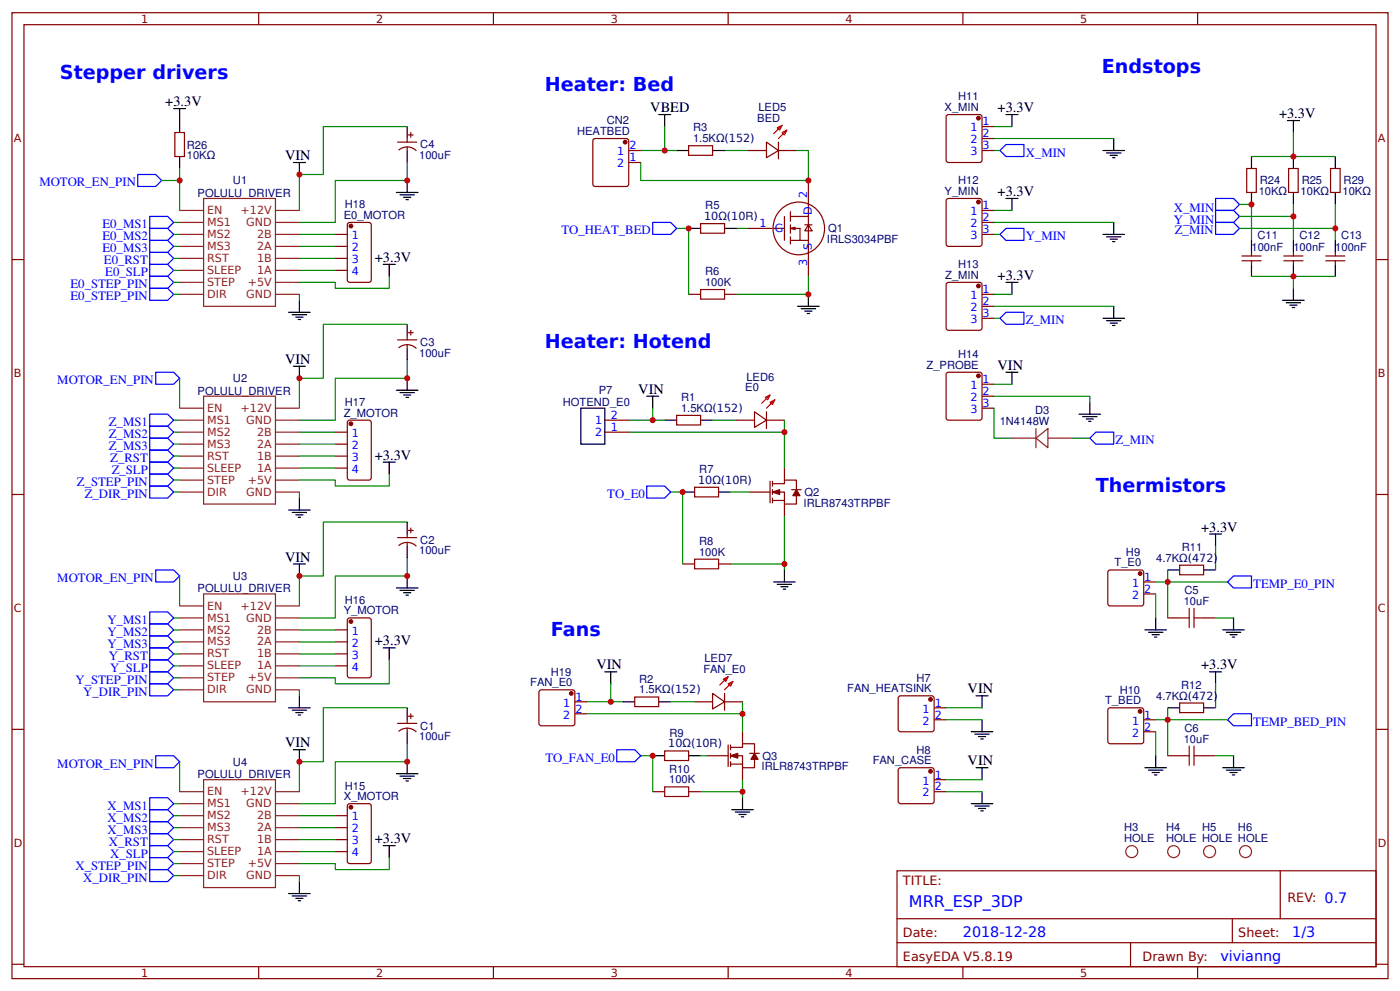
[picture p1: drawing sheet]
<svg xmlns="http://www.w3.org/2000/svg" width="309mm" height="219mm" viewBox="0 0 309 219" stroke-linecap="round" stroke-linejoin="round" font-family="sans-serif">
<g fill="none" stroke="#800" stroke-width=".26">
<path d="M2.6 2.8h304.1v213.3h-304.1zM5.3 5.5h298.7v207.9h-298.7zM57.1 2.8v2.7M109 2.8v2.7M160.9 2.8v2.7M212.7 2.8v2.7M264.6 2.8v2.7M38.6 29.3h2.1v5.3h-2.1zM87.8 31.4h4.3M88.1 33.2a2.85 2.85 0 0 1 3.9 .1M90 30.6v.8M90 32.4v.8"/>
<path d="M90.2 29.8h1.1M90.8 29.3v1M131.2 30.7l7.2-.1 .4 .2 .1 9.8-.3 .5-7.1 .1-.5-.3v-9.8zM138.9 33.2h2.7M138.9 35.9h2.7M152.1 32.2h5.3v2.1h-5.3zM165.4 33.2h3.9M169.3 31.4l2.7 1.8-2.7 1.6zM172 33.2h3.9M172 31.4v3.7M178.6 39.8v21.2M209.1 25.6l.4-.3h6.9l.5 .3 .1 9.7-.3 .5-7.2 .1-.4-.3z"/>
<path d="M217 33.2h2.6M217 27.9h2.6M217 30.6h2.6M275.4 37.2h2.1v5.3h-2.1zM284.7 37.2h2.1v5.3h-2.1zM294 37.2h2.1v5.3h-2.1zM2.6 57.3h2.7M74.1 51.8h2.6M74.1 54.4h2.6M74.1 57h2.6M74.1 59.7h2.6M77 49.2l4.5-.1 .4 .3 .1 12.4-.2 .5h-4.5l-.5-.2-.1-12.5z"/>
<path d="M154.8 49.4h5.3v2.1h-5.3zM165.4 50.4h5.3M170.9 50.4h2.4M172.5 46.3a5.7 5.7 0 0 1 8 .1 5.7 5.7 0 0 1 0 8.1 5.7 5.7 0 0 1-8 0 5.9 5.9 0 0 1 0-8.2zM173.3 47.8v5.3M174.6 46.7v2.1M174.6 49.6v1.9M174.6 52.3v1.6M174.6 47.8h4M174.6 53.1h4M175.7 50.7l-1.1-.3h2.1v2.7M175.7 50.2l-1.1 .2"/>
<path d="M177.8 49.6h1.6M178.6 49.6l.8 1.4h-1.6zM209.1 44.1l.4-.3h6.9l.5 .3 .1 9.8-.3 .4-7.2 .1-.4-.3zM217 46.5h2.6M217 49.1h2.6M217 51.8h2.6M274.4 56.5h4.2M274.4 57.6h4.2M276.5 55.7v.8M276.5 57.6v.8M283.6 56.5h4.3M283.6 57.6h4.3"/>
<path d="M285.8 55.7v.8M285.8 57.6v.8M292.9 56.5h4.2M292.9 57.6h4.2M295 55.7v.8M295 57.6v.8M304 57.3h2.7M87.8 75h4.3M88.1 76.8a2.85 2.85 0 0 1 3.9 .1M90 74.2v.8M90 76.1v.8M90.2 73.4h1.1"/>
<path d="M90.8 72.9v1.1M152.1 65h2.7M160.1 65h2.6M209.1 62.6l.4-.3h6.9l.5 .3 .1 9.8-.3 .4-7.2 .1-.4-.2zM217 65h2.6M217 67.6h2.6M217 70.3h2.6M74.1 95.4h2.6M74.1 98.1h2.6M76.8 93l.5-.2h4.2l.4 .2 .1 12.5-.2 .4-4.5 .1-.5-.3zM133.6 92.8h5.3M133.6 95.4h5.3"/>
<path d="M149.5 91.7h5.3v2.1h-5.3zM162.7 92.8h4M166.7 90.9l2.6 1.9-2.6 1.6zM169.3 92.8h4M169.3 90.9v3.7M209.1 82.4l.4-.2h6.9l.5 .2 .1 9.8-.3 .5-7.2 .1-.4-.3zM217 84.8h2.6M217 87.5h2.6M217 90.1h2.6M2.6 109.2h2.7M74.1 100.7h2.6M74.1 103.3h2.6"/>
<path d="M87.8 118.7h4.3M90 117.9v.8M90 119.8v.7M90.2 117.1h1.1M90.8 116.6v1M153.5 107.6h5.2v2.1h-5.2zM165.4 108.6h4.7M170.1 106.3v4.7M170.7 106.8h2.6v-.8h2.6v2.1M170.7 108.6h2.6v2.7h2.6v-1.9M170.7 110.5h2.6M170.7 106.3v1"/>
<path d="M170.7 108.1v1.1M170.7 110v1M173.3 103.3v2.7M173.3 111.3v2.6M174.9 108.1h2.1M304 109.2h2.7M74.1 139.1h2.6M77 136.5l4.5-.1 .4 .3 .1 12.4-.2 .5h-4.5l-.5-.2-.1-12.5zM88.1 120.5a2.85 2.85 0 0 1 3.9 .1M150.8 124.5h2.7M158.7 124.5h2.7M244.8 126.1l.5-.3 7.1 .1 .3 .5-.1 7.1-.5 .3-7.1-.1-.3-.5z"/>
<path d="M252.7 128.5h2.6M252.7 131.1h2.6M258 136.4h2.6M260.6 124.8h5.3v2.1h-5.3zM265.9 136.4h2.7M74.1 141.7h2.6M74.1 144.4h2.6M74.1 147h2.6M87.8 159.7h4.3M90 158.9v.8M90.2 158.1h1.1M90.8 157.6v1"/>
<path d="M119.1 152.6l.5-.3 7.1 .1 .3 .4-.1 7.2-.4 .2h-7.2l-.2-.5zM127 154.9h2.6M127 157.6h2.6M140.2 153.9h5.3v2.1h-5.3zM153.5 154.9h3.9M157.4 153.1l2.7 1.8-2.7 1.6zM160.1 154.9h3.9M160.1 153.1v3.7M198.5 153.9l.5-.3 7.1 .1 .3 .4-.1 7.2-.5 .3-7.1-.1-.3-.5zM206.4 156.3h2.6M206.4 158.9h2.6M244.8 156.5l.5-.2h7.1l.3 .5-.1 7.1-.5 .3-7.1-.1-.3-.4z"/>
<path d="M252.7 158.9h2.6M260.6 155.2h5.3v2.1h-5.3zM2.6 161h2.7M77 177.5l4.5-.1 .4 .3 .1 12.4-.2 .5-4.5 .1-.5-.3-.1-12.4zM88.1 161.5a2.85 2.85 0 0 1 3.9 .1M90 160.8v.8M144.2 174.8h2.6M146.8 165.8h5.3v2.1h-5.3zM152.1 174.8h2.7M156.1 166.8h4.8M160.9 164.5v4.7M161.4 165h2.6v-.8h2.7v2.1"/>
<path d="M161.4 166.8h2.6v2.7h2.7v-1.9M161.4 168.7h2.6M161.4 164.5v1M161.4 166.3v1.1M161.4 168.2v1M164 161.6v2.6M164 169.5v2.6M165.6 166.3h2.1M198.5 169.8l.5-.3 7.1 .1 .3 .4-.1 7.2-.5 .2h-7.1l-.3-.5zM206.4 172.1h2.6M206.4 174.8h2.6M252.7 161.6h2.6"/>
<path d="M258 166.8h2.6M265.9 166.8h2.7M304 161h2.7M74.1 180.1h2.6M74.1 182.7h2.6M74.1 185.4h2.6M74.1 188h2.6M198.2 192.2h105.8v21.2h-105.8zM282.8 192.2v10.6M2.6 212.9h2.7M57.1 213.4v2.7M109 213.4v2.7"/>
<path d="M160.9 213.4v2.7M198.2 202.8h105.8M198.2 208.1h105.8M212.7 213.4v2.7M249.8 208.1v5.3M264.6 213.4v2.7M272.3 202.8v5.3M304 212.9h2.7"/>
</g>
<g fill="none" stroke="#8d2323" stroke-width=".26">
<path d="M39.7 49.1h5.3M39.7 51.8h5.3M39.7 54.4h5.3M39.7 57h5.3M39.7 59.7h5.3M39.7 46.5h5.3M45 43.8h15.9v23.8h-15.9zM60.9 49.1h5.2M60.9 51.8h5.2M60.9 54.4h5.2M60.9 57h5.2M60.9 59.7h5.2"/>
<path d="M60.9 46.5h5.2M39.7 62.3h5.3M39.7 65h5.3M60.9 62.3h5.2M60.9 65h5.2M39.7 92.8h5.3M39.7 95.4h5.3M39.7 98.1h5.3M39.7 90.1h5.3M45 87.5h15.9v23.8h-15.9zM60.9 92.8h5.2M60.9 95.4h5.2"/>
<path d="M60.9 98.1h5.2M60.9 90.1h5.2M223.6 96.7h5.3M228.9 96.7l2.6-2.1v4.2zM228.9 94.6v4.2M231.5 96.7h5.3M39.7 100.7h5.3M39.7 103.3h5.3M39.7 106h5.3M39.7 108.6h5.3M60.9 100.7h5.2M60.9 103.3h5.2"/>
<path d="M60.9 106h5.2M60.9 108.6h5.2M39.7 136.4h5.3M39.7 139.1h5.3M39.7 133.8h5.3M45 131.1h15.9v23.8h-15.9zM60.9 136.4h5.2M60.9 139.1h5.2M60.9 133.8h5.2M39.7 141.7h5.3M39.7 144.4h5.3M39.7 147h5.3"/>
<path d="M39.7 149.6h5.3M39.7 152.3h5.3M60.9 141.7h5.2M60.9 144.4h5.2M60.9 147h5.2M60.9 149.6h5.2M60.9 152.3h5.2M39.7 177.4h5.3M39.7 174.8h5.3M45 172.1h15.9v23.9h-15.9zM60.9 177.4h5.2M60.9 174.8h5.2"/>
<path d="M39.7 180.1h5.3M39.7 182.7h5.3M39.7 185.4h5.3M39.7 188h5.3M39.7 190.7h5.3M39.7 193.3h5.3M60.9 180.1h5.2M60.9 182.7h5.2M60.9 185.4h5.2M60.9 188h5.2M60.9 190.7h5.2M60.9 193.3h5.2"/>
<circle cx="250" cy="188" r="1.32"/>
<circle cx="259.3" cy="188" r="1.32"/>
<circle cx="267.2" cy="188" r="1.32"/>
<circle cx="275.2" cy="188" r="1.32"/>
</g>
<g fill="none" stroke="#000" stroke-width=".26">
<path d="M38.4 24h2.6M39.7 24v5.3M39.7 34.6v2.6M64.8 35.9h2.7M66.1 35.9v2.6M90 27.9v2.7M90 33.2v2.7M90 39.8v2.7M145.5 25.3h2.7M146.8 25.3v2.6M149.5 33.2h2.6M157.4 33.2h2.7"/>
<path d="M222.2 25.3h2.7M223.6 25.3v2.6M243.7 33.2h4.7M244.5 33.8h3.1M245.3 34.3h1.6M245.8 34.8h.5M246.1 30.6v2.6M276.5 34.6v2.6M284.4 26.6h2.7M285.8 26.6v2.7M285.8 34.6v2.6M295 34.6v2.6"/>
<path d="M84.7 58.4h2.6M86 58.4v2.6M87.6 42.5h4.7M88.4 43h3.1M89.2 43.6h1.6M89.7 44.1h.5M152.1 50.4h2.7M160.1 50.4h2.6M222.2 43.8h2.7M223.6 43.8v2.7M243.7 51.8h4.7M244.5 52.3h3.1"/>
<path d="M245.3 52.8h1.6M245.8 53.3h.5M246.1 49.1v2.7M276.5 42.5v2.6M276.5 53.1v2.6M276.5 58.4v2.6M285.8 42.5v2.6M285.8 53.1v2.6M285.8 58.4v2.6M295 42.5v2.6M295 53.1v2.6M295 58.4v2.6"/>
<path d="M63.8 69h4.7M64.6 69.5h3.1M65.4 70h1.5M65.9 70.5h.5M66.1 66.3v2.7M90 71.6v2.6M90 76.9v2.6M176.2 67.6h4.8M177 68.2h3.2M177.8 68.7h1.6M178.3 69.2h.6M178.6 65v2.6"/>
<path d="M222.2 62.3h2.7M223.6 62.3v2.7M243.7 70.3h4.7M244.5 70.8h3.1M245.3 71.3h1.6M245.8 71.9h.5M246.1 67.6v2.7M283.4 66.3h4.7M284.2 66.8h3.1M285 67.4h1.5M285.5 67.9h.5M285.8 63.7v2.6"/>
<path d="M64.8 80.9h2.7M66.1 80.9v2.6M87.6 86.1h4.7M88.4 86.7h3.1M89.2 87.2h1.6M89.7 87.7h.5M90 83.5v2.6M128.3 90.1h5.3v8h-5.3zM142.9 87.5h2.6M144.2 87.5v2.6M146.8 92.8h2.7M154.8 92.8h2.6"/>
<path d="M222.2 82.2h2.7M223.6 82.2v2.6M238.4 91.4h4.8M239.2 92h3.2M240 92.5h1.6M240.5 93h.5M240.8 88.8v2.6M63.8 112.6h4.7M64.6 113.1h3.1M65.4 113.7h1.5M65.9 114.2h.5M66.1 110v2.6"/>
<path d="M84.7 102h2.6M86 102v2.7M90 115.3v2.6M150.8 108.6h2.7M158.7 108.6h2.7M267.2 117.9h2.7M268.6 117.9v2.6M64.8 124.5h2.7M66.1 124.5v2.7M87.6 129.8h4.7M88.4 130.3h3.1M89.2 130.9h1.6"/>
<path d="M89.7 131.4h.5M90 120.5v2.7M90 127.2v2.6M170.9 128.5h4.8M171.7 129h3.2M172.5 129.5h1.6M173 130.1h.6M173.3 125.8v2.7M252.9 139.1h4.8M253.7 139.6h3.2M255.3 136.4v2.7M258 125.8h2.6"/>
<path d="M265.9 125.8h2.7M270.1 139.1h4.8M270.9 139.6h3.2M272.5 136.4v2.7M63.8 156.3h4.7M64.6 156.8h3.1M65.4 157.3h1.5M65.9 157.9h.5M66.1 153.6v2.7M84.7 143h2.6M86 143v2.7M90 156.3v2.6"/>
<path d="M133.6 148.3h2.7M134.9 148.3v2.7M137.6 154.9h2.6M145.5 154.9h2.7M215.6 153.6h2.7M217 153.6v2.7M217 158.9v2.7M254.5 140.1h1.6M255.1 140.7h.5M258 156.3h2.6M265.9 156.3h2.7M267.2 148.3h2.7"/>
<path d="M268.6 148.3v2.7M271.7 140.1h1.6M272.3 140.7h.5M64.8 165.5h2.7M66.1 165.5v2.7M87.6 170.8h4.7M88.4 171.3h3.1M89.2 171.9h1.6M89.7 172.4h.5M90 161.6v2.6M90 168.2v2.6M144.2 166.8h2.6"/>
<path d="M152.1 166.8h2.7M161.7 178.8h4.7M162.5 179.3h3.1M163.2 179.8h1.6M164 176.1v2.7M214.6 177.4h4.7M214.6 161.6h4.7M215.4 178h3.1M215.4 162.1h3.1M215.6 169.5h2.7M216.2 178.5h1.6M216.2 162.6h1.6"/>
<path d="M216.7 179h.5M216.7 163.1h.5M217 169.5v2.6M217 174.8v2.6M252.9 169.5h4.8M253.7 170h3.2M254.5 170.6h1.6M255.1 171.1h.5M255.3 166.8v2.7M270.1 169.5h4.8M270.9 170h3.2M271.7 170.6h1.6"/>
<path d="M272.3 171.1h.5M272.5 166.8v2.7M63.8 197.3h4.7M64.6 197.8h3.1M65.4 198.3h1.5M65.9 198.9h.5M66.1 194.6v2.7M84.7 186.7h2.6M86 186.7v2.6M163.8 180.3h.5"/>
</g>
<g fill="none" stroke="#080" stroke-width=".26">
<path d="M35.7 39.8h4M39.7 37.2v9.3M90 27.9h-18.6v10.6h-5.3v8M90 35.9v3.9h-15.9v9.3h-8M141.6 33.2h7.9M146.8 27.9v5.3M160.1 33.2h5.3M175.9 33.2h2.7v6.6h-37v-3.9M219.6 33.2h1.3M219.6 27.9h4M219.6 30.6h26.5M285.8 29.3v5.3h-9.3"/>
<path d="M285.8 34.6h9.2M38.4 51.8h1.3M38.4 54.4h1.3M38.4 57h1.3M38.4 59.7h1.3M38.4 49.1h1.3M66.1 51.8h8M66.1 54.4h8M66.1 57h8M66.1 59.7h8M149.5 50.4h2.6v14.6M162.7 50.4h2.7"/>
<path d="M219.6 51.8h1.3M219.6 49.1h26.5M219.6 46.5h4M273.8 45.1h2.7v8M285.8 45.1v2.7h-12M285.8 47.8v5.3M295 45.1v5.3h-21.2M295 50.4v2.7M38.4 62.3h1.3M38.4 65h1.3M66.1 65v1.3M86 61v2.7h-11.9v-1.4h-8"/>
<path d="M90 71.6h-18.6v11.9h-5.3v6.6M90 79.5v4h-15.9v9.3h-8M178.6 61v4h-15.9M219.6 65h4M219.6 67.6h26.5M219.6 70.3h1.3M276.5 61h9.3v2.7M285.8 61h9.2M38.4 92.8h1.3M38.4 95.4h1.3M38.4 98.1h1.3M39.7 83.5v6.6"/>
<path d="M66.1 95.4h8M66.1 98.1h8M138.9 92.8h7.9M138.9 95.4h34.4M144.2 90.1v2.7M157.4 92.8h5.3M173.3 92.8v10.5M219.6 87.5h21.2v1.3M219.6 90.1v6.6h4M219.6 84.8h4M236.8 96.7h4M38.4 100.7h1.3"/>
<path d="M38.4 103.3h1.3M38.4 106h1.3M38.4 108.6h1.3M66.1 108.6v1.4M66.1 100.7h8M66.1 103.3h8M86 104.7v2.6h-11.9v-1.3h-8M90 115.3h-18.6v11.9h-5.3v6.6M148.2 108.6h2.6v15.9M161.4 108.6h4M173.3 113.9v11.9M38.4 139.1h1.3"/>
<path d="M38.4 136.4h1.3M39.7 127.2v6.6M66.1 139.1h8M90 123.2v4h-15.9v9.2h-8M161.4 124.5h11.9M255.3 128.5h15.9M255.3 131.1v5.3M258 125.8v10.6M268.6 136.4h3.9M268.6 120.5v5.3M38.4 147h1.3M38.4 144.4h1.3"/>
<path d="M38.4 141.7h1.3M38.4 149.6h1.3M38.4 152.3h1.3M66.1 152.3v1.3M66.1 147h8M66.1 144.4h8M66.1 141.7h8M86 145.7v5.3h-11.9v-1.4h-8M90 156.3h-18.6v11.9h-5.3v6.6M129.6 154.9h8M129.6 157.6h34.4M134.9 151v3.9"/>
<path d="M148.2 154.9h5.3M164 154.9v6.7M209 158.9h8M209 156.3h8M255.3 158.9h15.9M258 156.3v10.5M268.6 151v5.3M38.4 177.4h1.3M39.7 168.2v6.6M90 164.2v4h-15.9v9.2h-8M141.6 166.8h2.6v8M154.8 166.8h1.3"/>
<path d="M154.8 174.8h9.2M164 172.1v4M209 174.8h8M209 172.1h8M255.3 161.6v5.2M268.6 166.8h3.9M38.4 180.1h1.3M38.4 182.7h1.3M38.4 185.4h1.3M38.4 188h1.3M38.4 190.7h1.3M38.4 193.3h1.3"/>
<path d="M66.1 193.3v1.3M66.1 180.1h8M66.1 182.7h8M66.1 185.4h8M66.1 188h8M86 189.3v2.7h-11.9v-1.3h-8"/>
</g>
<g fill="none" stroke="#00f" stroke-width=".26">
<path d="M30.4 38.5h4l1.3 1.3-1.3 1.4h-4zM222.2 31.9h4v2.7h-4l-1.3-1.4zM33.1 47.8h3.9l1.4 1.3-1.4 1.3h-3.9zM33.1 50.4h3.9l1.4 1.4-1.4 1.3h-3.9zM33.1 53.1h3.9l1.4 1.3-1.4 1.3h-3.9zM33.1 55.7h3.9l1.4 1.3-1.4 1.4h-3.9zM33.1 58.4h3.9l1.4 1.3-1.4 1.3h-3.9zM144.2 49.1h4l1.3 1.3-1.3 1.4h-4zM222.2 50.4h4v2.7h-4l-1.3-1.3zM268.6 43.8h3.9l1.3 1.3-1.3 1.4h-3.9zM268.6 46.5h3.9l1.3 1.3-1.3 1.3h-3.9zM268.6 49.1h3.9l1.3 1.3-1.3 1.4h-3.9z"/>
<path d="M33.1 63.7h3.9l1.4 1.3-1.4 1.3h-3.9zM33.1 61h3.9l1.4 1.3-1.4 1.4h-3.9zM222.2 69h4v2.6h-4l-1.3-1.3zM33.1 91.4h3.9l1.4 1.4-1.4 1.3h-3.9zM33.1 94.1h3.9l1.4 1.3-1.4 1.3h-3.9zM33.1 96.7h3.9l1.4 1.4-1.4 1.3h-3.9zM33.1 99.4h3.9l1.4 1.3-1.4 1.3h-3.9zM34.4 82.2h4l1.3 1.3-1.3 1.3h-4zM242.1 95.4h4v2.7h-4l-1.3-1.4zM33.1 107.3h3.9l1.4 1.3-1.4 1.4h-3.9zM33.1 104.7h3.9l1.4 1.3-1.4 1.3h-3.9zM33.1 102h3.9l1.4 1.3-1.4 1.4h-3.9z"/>
<path d="M142.9 107.3h3.9l1.4 1.3-1.4 1.4h-3.9zM33.1 135.1h3.9l1.4 1.3-1.4 1.3h-3.9zM33.1 137.7h3.9l1.4 1.4-1.4 1.3h-3.9zM34.4 125.8h4l1.3 1.4-1.3 1.3h-4zM272.5 127.2h4v2.6h-4l-1.3-1.3zM33.1 151h3.9l1.4 1.3-1.4 1.3h-3.9zM33.1 148.3h3.9l1.4 1.3-1.4 1.4h-3.9zM33.1 140.4h3.9l1.4 1.3-1.4 1.3h-3.9zM33.1 143h3.9l1.4 1.4-1.4 1.3h-3.9zM33.1 145.7h3.9l1.4 1.3-1.4 1.3h-3.9zM271.2 158.9l1.3-1.3h4v2.6h-4zM33.1 176.1h3.9l1.4 1.3-1.4 1.4h-3.9z"/>
<path d="M33.1 178.8h3.9l1.4 1.3-1.4 1.3h-3.9zM34.4 166.8h4l1.3 1.4-1.3 1.3h-4zM136.3 165.5h3.9l1.4 1.3-1.4 1.4h-3.9zM33.1 192h3.9l1.4 1.3-1.4 1.3h-3.9zM33.1 189.3h3.9l1.4 1.4-1.4 1.3h-3.9zM33.1 181.4h3.9l1.4 1.3-1.4 1.3h-3.9zM33.1 184h3.9l1.4 1.4-1.4 1.3h-3.9zM33.1 186.7h3.9l1.4 1.3-1.4 1.3h-3.9z"/>
</g>
<g fill="#800" stroke="#800" stroke-width=".26">
<path d="M170.7 108.6l1.5-.5v1.1z"/>
<path d="M175.9 108.1l.8 1.3h-1.5z"/>
<path d="M161.4 166.8l1.6-.5v1.1z"/>
<path d="M166.7 166.3l.8 1.3h-1.6z"/>
<circle cx="205.6" cy="154.4" r=".4"/>
<circle cx="205.6" cy="170.3" r=".4"/>
<circle cx="251.9" cy="126.6" r=".4"/>
<circle cx="251.9" cy="157.1" r=".4"/>
<circle cx="216.2" cy="26.1" r=".4"/>
<circle cx="216.2" cy="44.6" r=".4"/>
<circle cx="216.2" cy="63.1" r=".4"/>
<circle cx="216.2" cy="83" r=".4"/>
<circle cx="77.5" cy="178.2" r=".4"/>
<circle cx="77.5" cy="137.2" r=".4"/>
<circle cx="77.5" cy="93.6" r=".4"/>
<circle cx="77.5" cy="49.9" r=".4"/>
<circle cx="126.2" cy="153.1" r=".4"/>
<circle cx="138.1" cy="31.4" r=".4"/>
</g>
<path d="M154.8 63.9h5.3v2.1h-5.3zM153.5 123.5h5.2v2.1h-5.2zM260.6 136.4h2.1M262.7 134.3v4.2M263.8 136.4h2.1M263.8 134.3v4.2M146.8 173.7h5.3v2.1h-5.3zM260.6 166.8h2.1M262.7 164.7v4.3M263.8 164.7v4.3M263.8 166.8h2.1" fill="none" stroke="#a00000" stroke-width=".26"/>
<path d="M171.7 28.2l1.1-.5-.6 1zM172.8 29.3l1-.6-.5 1.1zM172.8 27.7l-1.9 1.8M173.8 28.7l-1.8 1.9M169.1 87.7l1-.5-.5 1.1zM170.1 88.8l1.1-.5-.5 1zM170.1 87.2l-1.8 1.9M171.2 88.3l-1.9 1.8M159.8 149.9l1.1-.5-.6 1zM160.9 151l1-.6-.5 1.1zM160.9 149.4l-1.9 1.8M161.9 150.4l-1.8 1.9" fill="none" stroke="#f00" stroke-width=".26"/>
<g fill="#c00">
<circle cx="285.8" cy="47.8" r=".66"/>
<circle cx="276.5" cy="45.1" r=".66"/>
<circle cx="178.6" cy="65" r=".66"/>
<circle cx="178.6" cy="39.8" r=".66"/>
<circle cx="150.8" cy="108.6" r=".66"/>
<circle cx="173.3" cy="124.5" r=".66"/>
<circle cx="144.2" cy="166.8" r=".66"/>
<circle cx="164" cy="174.8" r=".66"/>
<circle cx="173.3" cy="95.4" r=".66"/>
<circle cx="258" cy="128.5" r=".66"/>
<circle cx="66.1" cy="38.5" r=".66"/>
<circle cx="66.1" cy="127.2" r=".66"/>
<circle cx="146.8" cy="33.2" r=".66"/>
<circle cx="144.2" cy="92.8" r=".66"/>
<circle cx="164" cy="157.6" r=".66"/>
<circle cx="134.9" cy="154.9" r=".66"/>
<circle cx="66.1" cy="168.2" r=".66"/>
<circle cx="66.1" cy="83.5" r=".66"/>
<circle cx="258" cy="158.9" r=".66"/>
<circle cx="39.7" cy="39.8" r=".66"/>
<circle cx="285.8" cy="34.6" r=".66"/>
<circle cx="152.1" cy="50.4" r=".66"/>
<circle cx="90" cy="168.2" r=".66"/>
<circle cx="90" cy="127.2" r=".66"/>
<circle cx="90" cy="83.5" r=".66"/>
<circle cx="90" cy="39.8" r=".66"/>
<circle cx="295" cy="50.4" r=".66"/>
<circle cx="285.8" cy="61" r=".66"/>
</g>
<g font-size="4.2" fill="#00f">
<text x="13.2" y="17.4">Stepper drivers</text>
<text x="243.4" y="16">Endstops</text>
<text x="120.4" y="20">Heater: Bed</text>
<text x="120.4" y="76.9">Heater: Hotend</text>
<text x="242.1" y="108.6">Thermistors</text>
<text x="121.7" y="140.4">Fans</text>
</g>
<text font-size="3.5" fill="#00f" x="200.8" y="200.2">MRR_ESP_3DP</text>
<g font-size="3.2">
<text x="36.5" y="23.4">+3.3V</text>
<text x="143.7" y="24.8">VBED</text>
<text x="220.4" y="24.8">+3.3V</text>
<text x="282.6" y="26.1">+3.3V</text>
<text x="63" y="35.3">VIN</text>
<text x="220.4" y="43.3">+3.3V</text>
<text x="82.8" y="57.8">+3.3V</text>
<text x="220.4" y="61.8">+3.3V</text>
<text x="63" y="80.3">VIN</text>
<text x="220.4" y="81.7">VIN</text>
<text x="141" y="86.9">VIN</text>
<text x="82.8" y="101.5">+3.3V</text>
<text x="265.4" y="117.4">+3.3V</text>
<text x="63" y="124">VIN</text>
<text x="82.8" y="142.5">+3.3V</text>
<text x="131.8" y="147.8">VIN</text>
<text x="265.4" y="147.8">+3.3V</text>
<text x="213.8" y="153.1">VIN</text>
<text x="63" y="165">VIN</text>
<text x="213.8" y="169">VIN</text>
<text x="82.8" y="186.2">+3.3V</text>
</g>
<g font-size="3.2" fill="#00f">
<text x="212.7" y="206.8">2018-12-28</text>
<text x="285.5" y="206.8">1/3</text>
<text x="269.6" y="212.1">vivianng</text>
</g>
<g font-size="2.8" fill="#00f">
<text x="226.6" y="34.6">X_MIN</text>
<text x="8.7" y="41.2">MOTOR_EN_PIN</text>
<text x="259.3" y="46.7">X_MIN</text>
<text x="22.6" y="50.4">E0_MS1</text>
<text x="22.6" y="53.1">E0_MS2</text>
<text x="124" y="51.8">TO_HEAT_BED</text>
<text x="226.6" y="53.1">Y_MIN</text>
<text x="259.3" y="49.3">Y_MIN</text>
<text x="259.6" y="51.7">Z_MIN</text>
<text x="22.6" y="55.7">E0_MS3</text>
<text x="22.9" y="58.4">E0_RST</text>
<text x="15.6" y="63.7">E0_STEP_PIN</text>
<text x="23.3" y="61">E0_SLP</text>
<text x="15.6" y="66.3">E0_STEP_PIN</text>
<text x="226.6" y="71.6">Z_MIN</text>
<text x="12.7" y="84.8">MOTOR_EN_PIN</text>
<text x="24" y="94.1">Z_MS1</text>
<text x="24" y="96.7">Z_MS2</text>
<text x="24" y="99.4">Z_MS3</text>
<text x="246.5" y="98.1">Z_MIN</text>
<text x="17" y="107.3">Z_STEP_PIN</text>
<text x="24.4" y="102">Z_RST</text>
<text x="24.7" y="104.7">Z_SLP</text>
<text x="18.7" y="110">Z_DIR_PIN</text>
<text x="134.2" y="110">TO_E0</text>
<text x="12.7" y="128.5">MOTOR_EN_PIN</text>
<text x="276.9" y="129.8">TEMP_E0_PIN</text>
<text x="23.7" y="137.7">Y_MS1</text>
<text x="23.7" y="140.4">Y_MS2</text>
<text x="23.7" y="143">Y_MS3</text>
<text x="24" y="145.7">Y_RST</text>
<text x="24.4" y="148.3">Y_SLP</text>
<text x="16.7" y="151">Y_STEP_PIN</text>
<text x="18.4" y="153.6">Y_DIR_PIN</text>
<text x="276.9" y="160.2">TEMP_BED_PIN</text>
<text x="12.7" y="169.5">MOTOR_EN_PIN</text>
<text x="120.5" y="168.2">TO_FAN_E0</text>
<text x="23.7" y="178.8">X_MS1</text>
<text x="23.7" y="181.4">X_MS2</text>
<text x="23.7" y="184">X_MS3</text>
<text x="16.7" y="192">X_STEP_PIN</text>
<text x="24" y="186.7">X_RST</text>
<text x="24.4" y="189.3">X_SLP</text>
<text x="18.4" y="194.6">X_DIR_PIN</text>
</g>
<g font-size="2.8" fill="#800">
<text x="199.5" y="195.4">TITLE:</text>
<text x="284.4" y="199.1">REV: 0.7</text>
<text x="199.5" y="206.8">Date:</text>
<text x="273.6" y="206.8">Sheet:</text>
<text x="199.5" y="212.1">EasyEDA V5.8.19</text>
<text x="252.4" y="212.1">Drawn By:</text>
</g>
<g font-size="2.5" fill="#800">
<text x="31.2" y="5.1">1</text>
<text x="83.1" y="5.1">2</text>
<text x="134.9" y="5.1">3</text>
<text x="186.8" y="5.1">4</text>
<text x="238.7" y="5.1">5</text>
<text x="3" y="31.4">A</text>
<text x="304.4" y="31.4">A</text>
<text x="3" y="83.2">B</text>
<text x="304.4" y="83.2">B</text>
<text x="3" y="135.1">C</text>
<text x="304.4" y="135.1">C</text>
<text x="3" y="187">D</text>
<text x="304.4" y="187">D</text>
<text x="31.2" y="215.7">1</text>
<text x="83.1" y="215.7">2</text>
<text x="134.9" y="215.7">3</text>
<text x="186.8" y="215.7">4</text>
<text x="238.7" y="215.7">5</text>
</g>
<g font-size="2.5" fill="#000080">
<text x="211.7" y="22.1">H11</text>
<text x="127.5" y="29.8">HEATBED</text>
<text x="134.1" y="27.4">CN2</text>
<text x="153.1" y="29">R3</text>
<text x="167.3" y="26.9">BED</text>
<text x="167.5" y="24.5">LED5</text>
<text x="208.7" y="24.5">X_MIN</text>
<text x="41.3" y="35.1">10KΩ</text>
<text x="41.3" y="32.8">R26</text>
<text x="92.6" y="35.1">100uF</text>
<text x="92.8" y="32.8">C4</text>
<text x="153.1" y="31.4">1.5KΩ(152)</text>
<text x="51.5" y="40.7">U1</text>
<text x="211.7" y="40.7">H12</text>
<text x="278.3" y="40.7">R24</text>
<text x="287.6" y="40.7">R25</text>
<text x="296.8" y="40.7">R29</text>
<text x="43.7" y="43.5">POLULU_DRIVER</text>
<text x="76.2" y="46">H18</text>
<text x="155.8" y="46.2">R5</text>
<text x="208.7" y="43">Y_MIN</text>
<text x="278.1" y="43">10KΩ</text>
<text x="287.3" y="43">10KΩ</text>
<text x="296.6" y="43">10KΩ</text>
<text x="75.9" y="48.3">E0_MOTOR</text>
<text x="155.6" y="48.6">10Ω(10R)</text>
<text x="182.7" y="53.6">IRLS3034PBF</text>
<text x="182.9" y="51.3">Q1</text>
<text x="277.8" y="52.7">C11</text>
<text x="287.1" y="52.7">C12</text>
<text x="296.3" y="52.7">C13</text>
<text x="211.7" y="59.2">H13</text>
<text x="276.5" y="55.4">100nF</text>
<text x="285.8" y="55.4">100nF</text>
<text x="295" y="55.4">100nF</text>
<text x="155.8" y="63.1">100K</text>
<text x="155.8" y="60.8">R6</text>
<text x="208.8" y="61.5">Z_MIN</text>
<text x="92.8" y="76.4">C3</text>
<text x="92.6" y="78.7">100uF</text>
<text x="204.7" y="81.4">Z_PROBE</text>
<text x="211.7" y="79">H14</text>
<text x="43.7" y="87.1">POLULU_DRIVER</text>
<text x="51.5" y="84.3">U2</text>
<text x="76.2" y="89.6">H17</text>
<text x="124.4" y="89.7">HOTEND_E0</text>
<text x="132.3" y="87">P7</text>
<text x="150.5" y="88.5">R1</text>
<text x="164.7" y="86.4">E0</text>
<text x="164.9" y="84.1">LED6</text>
<text x="75.9" y="92">Z_MOTOR</text>
<text x="150.5" y="90.9">1.5KΩ(152)</text>
<text x="220.9" y="93.8">1N4148W</text>
<text x="228.7" y="91.5">D3</text>
<text x="154.2" y="106.8">10Ω(10R)</text>
<text x="154.5" y="104.5">R7</text>
<text x="177.5" y="111.9">IRLR8743TRPBF</text>
<text x="177.7" y="109.5">Q2</text>
<text x="92.6" y="122.4">100uF</text>
<text x="92.8" y="120.1">C2</text>
<text x="154.4" y="122.7">100K</text>
<text x="154.4" y="120.3">R8</text>
<text x="246.2" y="125">T_E0</text>
<text x="248.7" y="122.7">H9</text>
<text x="255.4" y="124.2">4.7KΩ(472)</text>
<text x="261.1" y="121.7">R11</text>
<text x="43.7" y="130.8">POLULU_DRIVER</text>
<text x="51.5" y="128">U3</text>
<text x="261.7" y="131.1">C5</text>
<text x="75.9" y="135.6">Y_MOTOR</text>
<text x="76.2" y="133.3">H16</text>
<text x="261.5" y="133.5">10uF</text>
<text x="121.7" y="149.2">H19</text>
<text x="155.4" y="148.6">FAN_E0</text>
<text x="155.6" y="146.3">LED7</text>
<text x="117.1" y="151.5">FAN_E0</text>
<text x="141.2" y="153.1">1.5KΩ(152)</text>
<text x="141.2" y="150.7">R2</text>
<text x="187.2" y="152.8">FAN_HEATSINK</text>
<text x="202.4" y="150.5">H7</text>
<text x="244.2" y="155.5">T_BED</text>
<text x="247.4" y="153.1">H10</text>
<text x="255.4" y="154.6">4.7KΩ(472)</text>
<text x="261" y="152.1">R12</text>
<text x="92.8" y="161.1">C1</text>
<text x="261.7" y="161.6">C6</text>
<text x="92.6" y="163.4">100uF</text>
<text x="147.6" y="165">10Ω(10R)</text>
<text x="147.9" y="162.7">R9</text>
<text x="168.4" y="167.7">Q3</text>
<text x="202.4" y="166.4">H8</text>
<text x="261.5" y="163.9">10uF</text>
<text x="43.7" y="171.8">POLULU_DRIVER</text>
<text x="51.5" y="169">U4</text>
<text x="147.8" y="172.9">100K</text>
<text x="147.8" y="170.6">R10</text>
<text x="168.3" y="170.1">IRLR8743TRPBF</text>
<text x="192.8" y="168.7">FAN_CASE</text>
<text x="75.9" y="176.6">X_MOTOR</text>
<text x="76.2" y="174.3">H15</text>
<text x="248.4" y="185.9">HOLE</text>
<text x="248.4" y="183.5">H3</text>
<text x="257.6" y="185.9">HOLE HOLE HOLE</text>
<text x="257.6" y="183.5">H4</text>
<text x="265.6" y="183.5">H5</text>
<text x="273.5" y="183.5">H6</text>
</g>
<g font-size="2.5" fill="#00f">
<text x="214.4" y="29">1</text>
<text x="217.1" y="27.7">1</text>
<text x="136.4" y="34.3">1</text>
<text x="139" y="33">2</text>
<text x="139" y="35.6">1</text>
<text x="214.4" y="31.6">2</text>
<text x="214.4" y="34.3">3</text>
<text x="217.1" y="30.3">2</text>
<text x="217.1" y="33">3</text>
<text x="136.4" y="36.9">2</text>
<text x="178.3" y="43.8" transform="rotate(-90 178.3 43.8)">2</text>
<text x="179.4" y="47.6" transform="rotate(-90 179.4 47.6)">D</text>
<text x="214.4" y="47.5">1</text>
<text x="217.1" y="46.2">1</text>
<text x="77.7" y="52.8">1</text>
<text x="167.8" y="50.2">1</text>
<text x="171.2" y="51.2">G</text>
<text x="214.4" y="50.2">2</text>
<text x="214.4" y="52.8">3</text>
<text x="217.1" y="48.8">2</text>
<text x="217.1" y="51.5">3</text>
<text x="77.7" y="55.5">2</text>
<text x="77.7" y="58.1">3</text>
<text x="178.3" y="58.6" transform="rotate(-90 178.3 58.6)">3</text>
<text x="179.4" y="55.2" transform="rotate(-90 179.4 55.2)">S</text>
<text x="77.7" y="60.7">4</text>
<text x="217.1" y="64.7">1</text>
<text x="214.4" y="66">1</text>
<text x="214.4" y="68.7">2</text>
<text x="214.4" y="71.3">3</text>
<text x="217.1" y="67.4">2</text>
<text x="217.1" y="70">3</text>
<text x="214.4" y="85.9">1</text>
<text x="214.4" y="88.5">2</text>
<text x="217.1" y="84.6">1</text>
<text x="217.1" y="87.2">2</text>
<text x="217.1" y="89.9">3</text>
<text x="131.5" y="93.6">1</text>
<text x="134.9" y="92.5">2</text>
<text x="134.9" y="95.1">1</text>
<text x="214.4" y="91.2">3</text>
<text x="77.7" y="96.5">1</text>
<text x="77.7" y="99.1">2</text>
<text x="77.7" y="101.8">3</text>
<text x="131.5" y="96.2">2</text>
<text x="77.7" y="104.4">4</text>
<text x="250.1" y="129.5">1</text>
<text x="252.8" y="128.2">1</text>
<text x="252.8" y="130.9">2</text>
<text x="250.1" y="132.2">2</text>
<text x="77.7" y="140.1">1</text>
<text x="77.7" y="142.8">2</text>
<text x="77.7" y="145.4">3</text>
<text x="77.7" y="148.1">4</text>
<text x="124.4" y="156">1</text>
<text x="127.1" y="154.7">1</text>
<text x="206.5" y="156">1</text>
<text x="124.4" y="158.6">2</text>
<text x="127.1" y="157.3">2</text>
<text x="203.8" y="157.3">1</text>
<text x="203.8" y="160">2</text>
<text x="206.5" y="158.6">2</text>
<text x="250.1" y="160">1</text>
<text x="252.8" y="158.6">1</text>
<text x="252.8" y="161.3">2</text>
<text x="250.1" y="162.6">2</text>
<text x="203.8" y="173.2">1</text>
<text x="206.5" y="171.9">1</text>
<text x="203.8" y="175.8">2</text>
<text x="206.5" y="174.5">2</text>
<text x="77.7" y="181.1">1</text>
<text x="77.7" y="183.8">2</text>
<text x="77.7" y="186.4">3</text>
<text x="77.7" y="189.1">4</text>
</g>
<g font-size="2.5" fill="#8d2323">
<text x="45.8" y="47.3">EN</text>
<text x="53.2" y="47.3">+12V</text>
<text x="45.8" y="52.5">MS2</text>
<text x="45.8" y="49.9">MS1</text>
<text x="54.4" y="49.9">GND</text>
<text x="56.8" y="52.5">2B</text>
<text x="45.8" y="57.8">RST</text>
<text x="45.8" y="55.2">MS3</text>
<text x="56.8" y="57.8">1B</text>
<text x="56.8" y="55.2">2A</text>
<text x="45.8" y="65.8">DIR</text>
<text x="45.8" y="63.1">STEP</text>
<text x="45.8" y="60.5">SLEEP</text>
<text x="54.4" y="65.8">GND</text>
<text x="54.7" y="63.1">+5V</text>
<text x="56.8" y="60.5">1A</text>
<text x="45.8" y="93.6">MS1</text>
<text x="45.8" y="90.9">EN</text>
<text x="53.2" y="90.9">+12V</text>
<text x="54.4" y="93.6">GND</text>
<text x="45.8" y="101.5">RST</text>
<text x="45.8" y="98.8">MS3</text>
<text x="45.8" y="96.2">MS2</text>
<text x="56.8" y="96.2">2B</text>
<text x="56.8" y="101.5">1B</text>
<text x="56.8" y="98.8">2A</text>
<text x="45.8" y="106.8">STEP</text>
<text x="45.8" y="104.1">SLEEP</text>
<text x="54.7" y="106.8">+5V</text>
<text x="56.8" y="104.1">1A</text>
<text x="45.8" y="109.4">DIR</text>
<text x="54.4" y="109.4">GND</text>
<text x="45.8" y="137.2">MS1</text>
<text x="45.8" y="134.6">EN</text>
<text x="53.2" y="134.6">+12V</text>
<text x="54.4" y="137.2">GND</text>
<text x="45.8" y="142.5">MS3</text>
<text x="45.8" y="139.9">MS2</text>
<text x="56.8" y="139.9">2B</text>
<text x="56.8" y="142.5">2A</text>
<text x="45.8" y="147.8">SLEEP</text>
<text x="45.8" y="145.2">RST</text>
<text x="56.8" y="145.2">1B</text>
<text x="56.8" y="147.8">1A</text>
<text x="45.8" y="153.1">DIR</text>
<text x="45.8" y="150.4">STEP</text>
<text x="54.4" y="153.1">GND</text>
<text x="54.7" y="150.4">+5V</text>
<text x="45.8" y="178.2">MS1</text>
<text x="45.8" y="175.6">EN</text>
<text x="53.2" y="175.6">+12V</text>
<text x="54.4" y="178.2">GND</text>
<text x="45.8" y="183.5">MS3</text>
<text x="45.8" y="180.9">MS2</text>
<text x="56.8" y="180.9">2B</text>
<text x="56.8" y="183.5">2A</text>
<text x="45.8" y="191.5">STEP</text>
<text x="45.8" y="188.8">SLEEP</text>
<text x="45.8" y="186.2">RST</text>
<text x="54.7" y="191.5">+5V</text>
<text x="56.8" y="186.2">1B</text>
<text x="56.8" y="188.8">1A</text>
<text x="45.8" y="194.1">DIR</text>
<text x="54.4" y="194.1">GND</text>
</g>
</svg>
